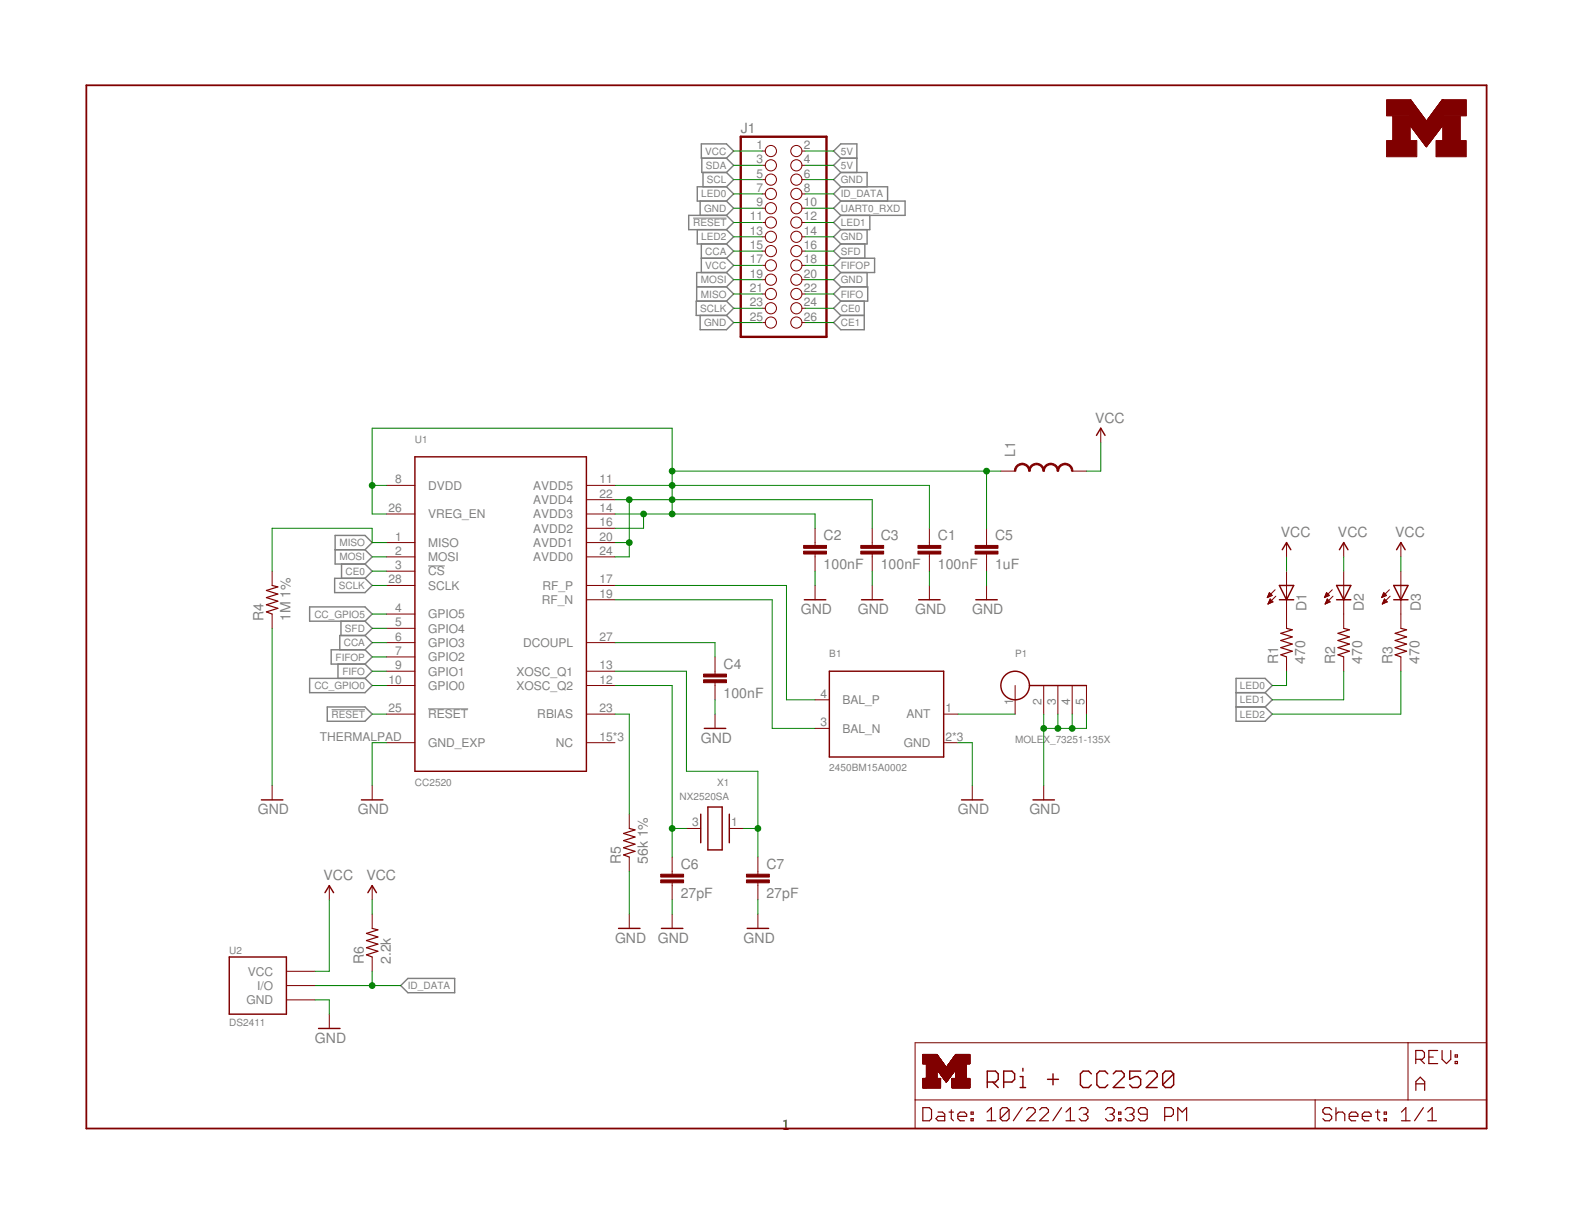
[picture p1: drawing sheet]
<svg xmlns="http://www.w3.org/2000/svg" width="279mm" height="216mm" viewBox="0 0 279 216" stroke-linecap="round" stroke-linejoin="round" font-family="sans-serif">
<path d="M123.2 38.8h5.9M76.1 100.6h3M58.9 126.1h6M76.1 126h7.1" fill="none" stroke="#808080" stroke-width=".18"/>
<g fill="none" stroke="#808080" stroke-width=".25">
<path d="M124.4 35.7v2.6M124.7 25.6h4.4l1.3 1.2-1.3 1.3h-4.4zM124.7 28.1v2.5h4.4M124.9 30.6v2.6M129.1 33.2h-5.2v2.5h5.2M129.1 38.3h-6.7v2.5h6.7M129.1 35.7l1.3 1.3-1.3 1.3M129.1 28.1l1.3 1.3-1.3 1.2M129.1 30.6l1.3 1.3-1.3 1.3M129.1 38.3l1.3 1.2-1.3 1.3M129.1 33.2l1.3 1.3-1.3 1.2M149.4 35.7l-1.2 1.3 1.2 1.3"/>
<path d="M149.4 35.7h11.5v2.6h-11.5M149.4 30.6h4.7v2.6M149.4 28.1h2.9M149.4 33.2h8.4v2.5M149.4 38.3l-1.2 1.2 1.2 1.3M149.4 30.6l-1.2 1.3 1.2 1.3M149.4 28.1l-1.2-1.3 1.2-1.2h2.9v5M149.4 28.1l-1.2 1.3 1.2 1.2M149.4 33.2l-1.2 1.3 1.2 1.2M154.6 38.3v2.5h-5.2M123.8 51h5.3M123.9 40.8v2.5h5.2"/>
<path d="M124.4 56v2.6h4.7l1.3-1.3-1.3-1.3M124.7 45.9h4.4M124.7 43.3v5.1M129.1 53.5l1.3 1.3-1.3 1.2M129.1 53.5h-5.4v2.5h5.4M129.1 48.4l1.3 1.3-1.3 1.3M129.1 48.4h-5.3v5.1M129.1 51l1.3 1.2-1.3 1.3M129.1 43.3l1.3 1.3-1.3 1.3M129.1 45.9l1.3 1.3-1.3 1.2M129.1 40.8l1.3 1.3-1.3 1.2M149.4 53.5l-1.2 1.3 1.2 1.2"/>
<path d="M149.4 51h4.8v2.5h-4.8M149.4 56h4.2M149.4 48.4l-1.2 1.3 1.2 1.3M149.4 40.8l-1.2 1.3 1.2 1.2M149.4 45.9h6v2.5h-6M149.4 51l-1.2 1.2 1.2 1.3M149.4 45.9l-1.2 1.3 1.2 1.2M149.4 43.3l-1.2 1.3 1.2 1.3M153.6 53.5v5.1h-4.2l-1.2-1.3 1.2-1.3M153.7 43.3v2.6M154.1 40.8v2.5h-4.7M154.1 48.4v2.6"/>
<path d="M59.6 97.7h5.3M64.9 97.7l1.2-1.3-1.2-1.3h-5.3v5.1h5.3M64.9 97.7l1.2 1.3-1.2 1.2M55 107.8h9.9l1.2 1.3-1.2 1.3h-9.9zM59.5 102.8h5.4l1.2 1.2-1.2 1.3h-5.4zM60.1 118v2.5M60.6 110.4v2.5M60.7 100.2v2.6M64.9 100.2l1.2 1.3-1.2 1.3M64.9 118l1.2 1.3-1.2 1.2M64.9 115.5h-6v2.5h6M64.9 115.5l1.2 1.2-1.2 1.3"/>
<path d="M64.9 112.9l1.2 1.3-1.2 1.3M64.9 112.9h-4.5v2.6M64.9 110.4l1.2 1.3-1.2 1.2M55 120.5h9.9l1.2 1.3-1.2 1.3h-9.9zM58.2 125.6h6.7l1.2 1.3-1.2 1.3h-6.7zM219.7 125.6h5.2M219.7 123.1h5.2M224.9 123.1l1.2-1.3-1.2-1.3h-5.2v7.7h5.2l1.2-1.3-1.2-1.3M224.9 123.1l1.2 1.3-1.2 1.2M71.2 175.1l1.3-1.2h8.3v2.5h-8.3z"/>
</g>
<path d="M15.3 15.2h248.9v185.3h-248.9z" fill="none" stroke="#800000" stroke-width=".32"/>
<g fill="none" stroke="#800000" stroke-width=".18">
<path d="M250.7 17.7l2.8 3.8 2.8-3.8h.2v4.6h-5.8zM250.7 20h1.7M250.7 19.9l1.7 .1M250.7 19.9h1.6M250.7 19.8h1.6M250.7 19.8h1.5M250.7 19.7h1.5M250.7 19.6h1.4M250.7 19.5l1.4 .1M250.7 19.5h1.3M250.7 19.4h1.3M250.7 19.4h1.2"/>
<path d="M250.7 19.3h1.2M250.7 19.2h1.1M250.7 19.1h1M250.7 19l1 .1M250.7 19h1M250.7 18.9h.9M250.7 18.8l.9 .1M250.7 18.8h.8M250.7 18.7h.8M250.7 18.7h.7M250.7 18.6l.7 .1M250.7 18.6h.7"/>
<path d="M250.7 18.5h.6M250.7 18.4h.5M250.7 18.3l.5 .1M250.7 18.3h.4M250.7 18.2h.4M250.7 18.1h.3M250.7 18l.3 .1M250.7 18h.2M250.7 17.9l.2 .1M250.7 17.9h.2M250.7 17.8h.1M254.7 20h1.8"/>
<path d="M254.7 19.9h1.8M254.8 19.8h1.7M254.8 19.7h1.7M254.9 19.7h1.6M254.9 19.6h1.6M255 19.6h1.5M255 19.5h1.5M255.1 19.5h1.4M255.1 19.4h1.4M255.1 19.3h1.4M255.2 19.3h1.3M255.2 19.2h1.3"/>
<path d="M255.3 19.2h1.2M255.3 19.1h1.2M255.4 19.1h1.1M255.4 19h1.1M255.4 18.9h1.1M255.5 18.9h1M255.5 18.8h1M255.6 18.7h.9M255.7 18.7h.8M255.7 18.6h.8M255.7 18.5h.8M255.8 18.5h.7"/>
<path d="M255.8 18.4h.7M255.9 18.3h.6M256 18.2h.5M256.1 18.1h.4M256.1 18h.4M256.2 18h.3M256.2 17.9h.3M256.2 17.8h.3M256.3 17.8h.2M135.5 26.8h.5M135.5 29.4h.5M135.5 31.9h.5"/>
<path d="M135.5 34.5h.5M135.5 37h.5M135.5 39.5h.5M142.5 26.8h.6M142.5 29.4h.6M142.5 31.9h.6M142.5 34.5h.6M142.5 37h.6M142.5 39.5h.6M250.7 22.3l2.8 3.8M250.7 22.2h5.8M250.7 22.1h5.8"/>
<path d="M250.7 22h5.8M250.7 21.9h5.8M250.7 21.8h5.8M250.7 21.7h5.8M250.7 21.6h5.8M250.7 21.5h5.8M250.7 21.4l2.8 .1M250.7 21.4h2.7M250.7 21.3h2.7M250.7 21.3h2.6M250.7 21.2l2.6 .1M250.7 21.2h2.6"/>
<path d="M250.7 21.1h2.6M250.7 21.1h2.5M250.7 21h2.5M250.7 21h2.4M250.7 22.3h5.7M250.7 20.9h2.4M250.7 20.8h2.3M250.7 20.7l2.3 .1M250.7 20.7h2.2M250.7 20.6h2.2M250.7 20.6h2.1M250.7 20.5h2.1"/>
<path d="M250.7 20.4h2M250.7 20.3l2 .1M250.7 20.3h1.9M250.7 20.2h1.9M250.7 20.2h1.8M250.7 20.1h1.8M250.7 22.4h5.6M250.8 22.5h5.5M250.8 22.5h5.4M250.9 22.6h5.3M250.9 22.6h5.2M251 22.7h5.1"/>
<path d="M251 22.8h5M251.1 22.8h4.9M251.1 22.9h4.8M251.2 23h4.7M251.2 23.1h4.6M251.3 23.1h4.5M251.3 23.2h4.4M251.4 23.3h4.3M251.4 23.3h4.2M251.5 23.4h4.1M251.5 23.4h4M251.5 23.5h4"/>
<path d="M251.6 23.5h3.8M251.6 23.6h3.8M251.7 23.6h3.7M251.7 23.7h3.7M251.7 23.7h3.6M251.8 23.8h3.5M251.8 23.8h3.4M251.8 23.9h3.4M251.9 23.9h3.3M251.9 24h3.2M251.9 23.9h3.2M252 24.1h3"/>
<path d="M252.1 24.2h2.9M252.1 24.2h2.8M252.1 24.3h2.8M252.2 24.3h2.7M252.2 24.4h2.6M252.3 24.5h2.4M252.3 24.6h2.4M252.4 24.6h2.2M252.5 24.7h2.1M252.5 24.8h2M252.6 24.8h1.9M252.6 24.9h1.8"/>
<path d="M252.6 25h1.8M252.7 25h1.7M252.7 25h1.6M252.8 25.1h1.5M252.8 25.1h1.4M252.8 25.2h1.4M252.9 25.3h1.2M253 25.4h1.1M253 25.4h1M253 25.5h1M253.1 25.5h.8M253.1 25.6h.8"/>
<path d="M253.2 25.6h.7M253.2 25.7h.6M253.2 25.8h.6M253.3 25.8h.4M253.4 25.9h.2M253.4 26h.2M253.5 26.1h.1M253.6 21.5h2.9M253.6 21.4h2.9M253.7 25.9h-.4M253.7 21.3h2.8M253.8 21.2h2.7"/>
<path d="M253.8 21.1h2.7M253.9 21.1h2.6M253.9 21h2.6M254 20.9h2.5M254 25.4h-1M254 20.8h2.5M254.1 20.8h2.4M254.1 20.7h2.4M254.2 20.7h2.3M254.2 20.6h2.3M254.3 20.5h2.2M254.3 20.4h2.2"/>
<path d="M254.4 20.4h2.1M254.4 24.9h-1.8M254.4 20.3h2.1M254.5 20.3h2M254.5 20.2h2M254.6 20.1h1.9M254.6 24.7h-2.2M254.6 20h1.9M254.8 24.4h-2.5M255.7 23.2h-4.3M256.1 22.7l-5.1 .1M256.3 22.5h-5.5"/>
<path d="M256.4 22.3l-2.9 3.8M135.5 42.1h.5M135.5 44.6h.5M135.5 47.2h.5M135.5 49.7h.5M135.5 52.2h.5M135.5 54.8h.5M135.5 57.3h.5M142.5 42.1h.6M142.5 44.6h.6M142.5 47.2h.6M142.5 49.7h.6"/>
<path d="M142.5 52.2h.6M142.5 54.8h.6M142.5 57.3h.6M195.6 76.1v2.5M68.7 86.3h5M68.7 91.3h5M68.7 96.4h5M68.7 99h5M104.2 86.3h5.1M104.2 91.3h5.1M104.2 96.4h5.1M104.2 99h5.1"/>
<path d="M104.2 88.8h5.1M104.2 93.9h5.1M144.9 93.9v3M144.9 98.4v3.1M155 93.9v3M155 98.4v3.1M165.2 93.9v3M165.2 98.4v3.1M175.3 93.9v3M175.3 98.4v3.1M177.9 83.7h2.5M190.6 83.7h2.5"/>
<path d="M228.7 96.4v2.6M238.8 96.4v2.6M249 96.4v2.6M48.4 101.5v2.5M48.4 109.1v2.6M68.7 101.5h5M68.7 104h5M68.7 109.1h5M68.7 111.7h5M68.7 114.2h5M68.7 116.7h5M68.7 119.3h5"/>
<path d="M104.2 106.6h5.1M104.2 104h5.1M104.2 114.2h5.1M104.2 119.3h5.1M127.1 116.7v3.1M144.9 104v2.6M155 104v2.6M165.2 104v2.6M175.3 104v2.6M225.3 106.1h.2M225.3 106h.5M225.4 105.9h.6"/>
<path d="M225.4 107.3h.1M225.4 107.2h.3M225.4 105.7h.6M225.5 105.6h.4M225.5 107.1h.5M225.5 105.5h.3M225.5 106.9h.7M225.6 105.4h.1M225.6 106.8h.5M225.6 105.3l.5 .5-.9 .4zM225.6 106.7h.4M225.7 106.6h.2"/>
<path d="M225.7 106.4l-.3 .9M225.7 106.4l.6 .6-.9 .3M225.7 106.4h.1M226.6 104.8l-1.4 1.4M226.8 105.9l-1.4 1.4M228.7 101.5v10.2M228.7 116.7v2.6M235.4 106.1h.2M235.5 106h.4M235.5 105.9h.7M235.5 107.3h.1M235.6 105.7h.6"/>
<path d="M235.6 107.2h.3M235.6 105.6h.5M235.6 107.1h.6M235.7 105.5h.3M235.7 106.9h.7M235.8 105.4h.1M235.8 106.8h.5M235.8 105.3l.5 .5-.9 .4zM235.8 106.7h.4M235.9 106.6h.1M235.9 106.4h.1M235.9 106.4l-.4 .9"/>
<path d="M235.9 106.4l.5 .6-.9 .3M236.8 104.8l-1.4 1.4M236.9 105.9l-1.4 1.4M238.8 101.5v10.2M238.8 116.7v2.6M245.6 106.1h.2M245.7 106h.4M245.7 105.9h.7M245.7 107.3h.1M245.7 105.7h.7M245.7 107.2h.4M245.8 105.6h.4"/>
<path d="M245.8 107.1h.5M245.9 105.5h.2M245.9 106.9h.6M245.9 105.4h.1M245.9 106.8h.5M245.9 105.3l.5 .5-.8 .4zM246 106.7h.3M246 106.6h.2M246.1 106.4h.1M246.1 106.4l-.4 .9M246.1 106.4l.5 .6M246.6 107l-.9 .3"/>
<path d="M247 104.8l-1.4 1.4M247.1 105.9l-1.4 1.4M249 101.5v10.2M249 116.7v2.6M48.4 139.6v2.5M66.1 139.6v2.5M68.7 121.8h5M68.7 126.9h5M68.7 132h5M104.2 121.8h5.1M104.2 126.9h5.1M104.2 132h5.1"/>
<path d="M127.1 121.3v3.1M127.1 126.9v2.5M144.9 124.4h2.5M144.9 129.4h2.5M167.7 126.9h2.6M167.7 132h2.6M172.8 139.6v2.5M180.4 121.8v5.1M185.5 121.8v5.1M185.5 139.6v2.5M188 121.8v5.1M190.6 121.8v5.1"/>
<path d="M193.1 121.8v5.1M58.5 157.4v2.5M66.1 157.4v2.5M111.8 144.7v2.5M111.8 152.3v2.5M119.5 152.3v3M119.5 156.9v3M122 147.2h2.5M129.6 147.2h2.6M134.7 152.3v3M134.7 156.9v3M50.9 175.1h5.1"/>
<path d="M50.9 172.6h5.1M50.9 177.7h5.1M66.1 162.4v2.6M66.1 170.1v2.5M111.8 162.4v2.6M119.5 162.4v2.6M134.7 162.4v2.6M58.5 180.2v2.6M162.6 185.3h101.6v15.2h-101.6zM162.6 195.5h101.6M164 193.3h3.2M164 193.2h3.2"/>
<path d="M164 193.1h3.2M164 193h3.2M164 192.9h3.2M164 192.8h3.2M164 192.7h3.2M164 192.6h3.2M164 192.5h3.2M164 192.4h3.2M164 192.3h3.2M164 192.2h3.2M164 192.1h3.2M164 192h3.2"/>
<path d="M164 191.9h3.2M164 191.8h3.2M164 191.7h3.2M164 191.6h3.2M164 189h3.7M164 188.9h3.7M164 188.9h3.6M164 188.8h3.6M164 188.7h3.5M164 188.6h3.4M164 188.5l3.4 .1M164 188.5h3.3"/>
<path d="M164 188.4h3.3M164 188.3h3.2M164 188.2h3.2M164 188.2h3.1M164 188.1l3.1 .1M164 188.1h3.1M164 188h3M164 187.9l3 .1M164 187.9h2.9M164 187.8h2.9M164 187.8h2.8M164 187.7h2.8"/>
<path d="M164 187.6l2.8 .1M164 187.6h2.7M164 187.5l2.7 .1M164 187.5h2.6M164 187.4h2.6M164 187.4h2.5M164 193.4h.7M164.6 191.6h1.9M164.6 191.5h1.9M164.6 189.1h3.2M164.7 191.5h1.8M164.7 191.4h1.8"/>
<path d="M164.7 191.3h1.8M164.7 191.2h1.8M164.7 191.1h1.8M164.7 191h1.8M164.7 190.9h1.8M164.7 190.8h1.8M164.7 190.7h1.8M164.7 190.6h1.8M164.7 190.5h1.8M164.7 190.4h1.8M164.7 190.3h1.8M164.7 190.2h1.8"/>
<path d="M164.7 190.1h1.8M164.7 190h7M164.7 189.9h7M164.7 189.8h7M164.7 189.7h7M164.7 189.6l7 .1M164.7 189.6h3.4M164.7 189.5h3.4M164.7 189.4h3.3M164.7 189.3h3.2M164.7 189.2l3.2 .1M164.7 189.2h3.2"/>
<path d="M164.7 189.1l3.1 .1M164.7 189.1h3.1M166.5 190.2h-1.8M166.6 190.1h3.2M166.6 190.2h3.1M166.7 190.2h3M166.7 190.3h3M166.8 190.4h2.8M166.9 190.5h2.6M166.9 190.6h2.6M166.9 190.6h2.5M167 190.6h2.4"/>
<path d="M167 190.7h2.4M167.1 190.8h2.2M167.2 190.9h2M167.2 191.7h-3.2M167.2 191h2M167.2 191h1.9M167.3 191.1h1.8M167.3 191.2h1.7M167.4 191.2h1.6M167.4 191.3h1.6M167.5 191.3h1.4M167.5 191.4h1.4"/>
<path d="M167.5 191.4h1.3M167.6 191.5h1.2M167.6 191.5h1.1M167.6 191.6h1.1M167.7 191.6h1M167.7 191.7h1M167.7 191.7h.9M167.8 191.8h.8M167.9 191.9h.6M168 192h.4M168 192.1h.4M168 192.1h.3"/>
<path d="M168.1 192.2h.2M168.2 192.3h-.1M168.2 189.6h3.5M168.3 189.6h3.4M168.3 192.2h-.2M168.3 189.5h3.4M168.4 189.4h3.3M168.4 192h-.4M168.4 189.3h3.3M168.5 189.3h3.2M168.5 189.2h3.2M168.6 189.1h3.1"/>
<path d="M168.7 189h3.7M168.8 188.9h3.6M168.8 191.5h-1.2M168.8 188.8h3.6M168.9 188.7h3.5M169 188.6h3.4M169 188.5h3.4M169.1 191.1h-1.8M169.1 188.4h3.3M169.2 188.3h3.2M169.2 193.3h3.2M169.2 193.2h3.2"/>
<path d="M169.2 193.1h3.2M169.2 193h3.2M169.2 192.9h3.2M169.2 192.8h3.2M169.2 192.7h3.2M169.2 192.6h3.2M169.2 192.5h3.2M169.2 192.4h3.2M169.2 192.3h3.2M169.2 192.2h3.2M169.2 192.1h3.2M169.2 192h3.2"/>
<path d="M169.2 191.9h3.2M169.2 191.8h3.2M169.2 191.7h3.2M169.2 191.6h3.2M169.2 190.9h-2M169.2 188.2h3.2M169.3 188.2h3.1M169.3 188.1h3.1M169.4 188.1h3M169.4 188h3M169.5 187.9h2.9M169.5 187.8h2.9"/>
<path d="M169.6 187.7h2.8M169.6 190.4h-2.8M169.7 187.7h2.7M169.7 187.6h2.7M169.7 187.5h2.7M169.8 187.5h2.6M169.8 190.2h-3.2M169.8 190.1h.1M169.8 187.4h2.6M169.8 190.1h-3.2M169.9 191.6h.1M169.9 191.6h1.8"/>
<path d="M169.9 191.5h1.8M169.9 191.4h1.8M169.9 191.3h1.8M169.9 191.2h1.8M169.9 191.1h1.8M169.9 191h1.8M169.9 190.9h1.8M169.9 190.8h1.8M169.9 190.7h1.8M169.9 190.6h1.8M169.9 190.5h1.8M169.9 190.4h1.8"/>
<path d="M169.9 190.3h1.8M169.9 190.2h1.8M169.9 190.1h1.8M171.7 190h-7M171.8 189l-3.2 .1M233.7 195.5v5M250.3 185.3v10.2"/>
<circle cx="137" cy="39.5" r=".99"/>
<circle cx="137" cy="26.8" r=".99"/>
<circle cx="137" cy="29.4" r=".99"/>
<circle cx="137" cy="34.5" r=".99"/>
<circle cx="137" cy="31.9" r=".99"/>
<circle cx="137" cy="37" r=".99"/>
<circle cx="141.5" cy="26.8" r=".99"/>
<circle cx="141.5" cy="29.4" r=".99"/>
<circle cx="141.5" cy="39.5" r=".99"/>
<circle cx="141.5" cy="31.9" r=".99"/>
<circle cx="141.5" cy="34.5" r=".99"/>
<circle cx="141.5" cy="37" r=".99"/>
<circle cx="137" cy="42.1" r=".99"/>
<circle cx="137" cy="44.6" r=".99"/>
<circle cx="137" cy="47.2" r=".99"/>
<circle cx="137" cy="52.2" r=".99"/>
<circle cx="137" cy="49.7" r=".99"/>
<circle cx="137" cy="57.3" r=".99"/>
<circle cx="137" cy="54.8" r=".99"/>
<circle cx="141.5" cy="42.1" r=".99"/>
<circle cx="141.5" cy="54.8" r=".99"/>
<circle cx="141.5" cy="57.3" r=".99"/>
<circle cx="141.5" cy="44.6" r=".99"/>
<circle cx="141.5" cy="47.2" r=".99"/>
<circle cx="141.5" cy="49.7" r=".99"/>
<circle cx="141.5" cy="52.2" r=".99"/>
</g>
<g fill="none" stroke="#800000" stroke-width=".21">
<path d="M48.4 104l1 .3-2.1 .6 2.1 .7-2.1 .6 2.1 .6-2.1 .7 2.1 .6-2.1 .6 1.1 .4M228.7 111.7l1 .2-2.1 .6 2.1 .7-2.1 .6 2.1 .6-2.1 .7 2.1 .6-2.1 .7 1.1 .3M238.8 111.7l1 .2-2 .6 2 .7-2 .6 2 .6-2 .7 2 .6-2 .7 1 .3M249 111.7l1 .2-2 .6 2 .7-2 .6 2 .6-2 .7 2 .6-2 .7 1 .3M111.8 147.2l1.1 .3-2.1 .6 2.1 .6-2.1 .7 2.1 .6-2.1 .6 2.1 .7-2.1 .6 1 .4M66.1 165l1.1 .2-2.1 .7 2.1 .6-2.1 .6 2.1 .7-2.1 .6 2.1 .6-2.1 .7 1 .4M164 196.8h1.2l.4 .4v1.6l-.4 .4h-1.2zM166.7 197.6h.8l.4 .4v1.2h-1.2l-.4-.4 .4-.4h1.2M168.7 197.6h.8M169.1 197.2v1.6l.4 .4M170.2 198.4h1.6v-.4l-.4-.4h-.8l-.4 .4v.8l.4 .4h.8M172.6 198.8h.4v.4h-.4z"/>
<path d="M172.6 197.6h.4v.4h-.4zM175.4 199.2h1.6M175.4 197.6l.8-.8v2.4M179.3 197.2v1.6l-.4 .4h-.7l-.4-.4M179.3 197.2l-.4-.4h-.7l-.4 .4v1.6M179.3 197.2l-1.5 1.6M181.7 196.8l-1.6 2.4M182.5 197.2l.3-.4h.8l.4 .4v.4l-1.5 1.6h1.5M184.8 197.2l.4-.4h.8l.4 .4v.4l-1.6 1.6h1.6M188.7 196.8l-1.6 2.4M189.5 199.2h1.5M189.5 197.6l.7-.8v2.4"/>
<path d="M191.8 197.2l.4-.4h.8l.4 .4v.4l-.4 .4M192.6 198h.4M193 198l.4 .4v.4l-.4 .4h-.8l-.4-.4M196.5 197.2l.4-.4h.8l.3 .4v.4l-.3 .4M197.3 198h.4M197.7 198l.3 .4v.4l-.3 .4h-.8l-.4-.4M198.8 198.8h.4v.4h-.4zM198.8 197.6h.4v.4h-.4zM200 197.2l.4-.4h.8l.3 .4v.4l-.3 .4M200.8 198h.4M201.2 198l.3 .4v.4l-.3 .4h-.8l-.4-.4M203.9 198h-1.2l-.4-.4v-.4l.4-.4h.8l.4 .4v1.6l-.4 .4h-.8l-.4-.4"/>
<path d="M207 198.4h1.2l.4-.4v-.8l-.4-.4h-1.2v2.4M209.3 199.2v-2.4l.8 .8 .8-.8v2.4M236.7 197.2l-.4-.4h-.8l-.4 .4v.4l.4 .4h.8l.4 .4v.4l-.4 .4h-.8l-.4-.4M237.4 198l.4-.4h.8l.4 .4v1.2M237.4 196.8v2.4M239.8 198.4h1.5v-.4l-.3-.4h-.8l-.4 .4v.8l.4 .4h.8M242.1 198.4h1.6v-.4l-.4-.4h-.8l-.4 .4v.8l.4 .4h.8M244.5 197.6h.8M244.9 197.2v1.6l.4 .4M246 198.8h.4v.4h-.4zM246 197.6h.4v.4h-.4zM249.1 199.2h1.5"/>
<path d="M249.1 197.6l.8-.8v2.4M251.6 188.2h1.2l.4-.4v-.8l-.4-.3h-1.2v2.3M251.7 193.8v-1.6l.7-.8 .8 .8v1.6M251.7 192.6h1.5M252.4 188.2l.8 .8M253 196.8l-1.6 2.4M253.8 199.2h1.5M253.8 197.6l.8-.8v2.4M254 187.8h.7M255.5 186.7h-1.5v2.3h1.5M256.3 186.7v1.5l.8 .8 .8-.8v-1.5M258.6 188.6h.4v.4h-.4z"/>
<path d="M258.6 187.5h.4v.3h-.4z"/>
</g>
<g fill="none" stroke="#800000" stroke-width=".25">
<path d="M194.9 77.4l.7-1.3 .8 1.3M73.7 81.2h30.5v55.9h-30.5zM227.9 97.7l.8-1.3 .7 1.3M238.1 97.7l.7-1.3 .8 1.3M248.2 97.7l.8-1.3 .7 1.3M143 106.6h3.8M147.4 119.3h20.3v15.2h-20.3zM153.1 106.6h3.8M163.3 106.6h3.8M173.4 106.6h3.8M227.4 104h2.5l-1.2 2.6zM227.4 106.6h2.5"/>
<path d="M237.6 106.6h2.5M237.6 104h2.5l-1.3 2.6zM247.7 106.6h2.6M247.7 104h2.6l-1.3 2.6zM125.2 129.4h3.8M183 121.8h10.1M46.5 142.1h3.8M57.8 158.6l.7-1.2 .8 1.2M64.2 142.1h3.9M65.4 158.6l.7-1.2 .8 1.2M124.5 144.7v5.1M125.8 143.4h2.6v7.6h-2.6z"/>
<path d="M129.6 144.7v5.1M170.9 142.1h3.8M183.6 142.1h3.8M40.7 170.1h10.2v10.1h-10.2zM109.9 165h3.8M117.6 165h3.8M132.8 165h3.8M56.6 182.8h3.8M175.5 192.3h1.4l.5-.5v-1l-.5-.5h-1.4v3M176.4 192.3l1 1M178.4 192.3h1.5l.4-.5v-1l-.4-.5h-1.5v3M181.3 191.3h.5v2"/>
<path d="M181.3 193.3h1M181.8 189.8v.5M186.2 191.8h1.9M187.2 190.8v2M194 190.8l-.5-.5h-1l-.5 .5v2l.5 .5h1l.5-.5M196.9 190.8l-.5-.5h-1l-.5 .5v2l.5 .5h1l.5-.5M197.9 190.8l.5-.5h.9l.5 .5v.5l-1.9 2h1.9M202.7 190.3h-1.9v1.5l1-.5h.4l.5 .5v1l-.5 .5h-.9l-.5-.5M203.7 190.8l.5-.5h1l.5 .5v.5l-2 2h2M208.6 190.8l-.5-.5h-1l-.4 .5v2M208.6 190.8v2l-.5 .5h-1l-.4-.5M208.6 190.8l-1.9 2"/>
<circle cx="180.4" cy="121.8" r="2.54"/>
</g>
<g fill="#800000" stroke="#800000" stroke-width=".18">
<path d="M246.4 17.7h4.3v2.9h-4.3z"/>
<path d="M247.5 20.6h3.2v4.4h-3.2z"/>
<path d="M246.4 25h5.4v2.9h-5.4z"/>
<path d="M255.2 25h5.4v2.9h-5.4z"/>
<path d="M256.4 20.6h3.1v4.4h-3.1z"/>
<path d="M256.3 17.7h4.3v2.9h-4.3z"/>
<path d="M173.3 97.9h4.1v.5h-4.1z"/>
<path d="M173.3 96.9h4.1v.5h-4.1z"/>
<path d="M163.2 97.9h4v.5h-4z"/>
<path d="M163.2 96.9h4v.5h-4z"/>
<path d="M142.8 97.9h4.1v.5h-4.1z"/>
<path d="M142.8 96.9h4.1v.5h-4.1z"/>
<path d="M153 97.9h4.1v.5h-4.1z"/>
<path d="M153 96.9h4.1v.5h-4.1z"/>
<path d="M125.1 120.8h4v.5h-4z"/>
<path d="M125.1 119.8h4v.5h-4z"/>
<path d="M117.4 156.4h4.1v.5h-4.1z"/>
<path d="M117.4 155.3h4.1v.6h-4.1z"/>
<path d="M132.7 156.4h4v.5h-4z"/>
<path d="M132.7 155.3h4v.6h-4z"/>
</g>
<path d="M131.7 24.3h15.2v35.6h-15.2z" fill="none" stroke="#800000" stroke-width=".42"/>
<g fill="#800000" stroke="#800000" stroke-width=".18">
<path d="M180.7 82.7l.5-.3 .5-.1v.3l-.5 .1-.4 .3-.2 .7h-.3l.1-.5z" fill-rule="evenodd"/>
<path d="M181.7 82.3a1.37 1.37 0 0 1 1.4 1.4h-.3l-.2-.7-.4-.3-.5-.1z" fill-rule="evenodd"/>
<path d="M183.2 82.7l.6-.3 .4-.1v.3l-.5 .1-.4 .3-.2 .7h-.3l.1-.5z" fill-rule="evenodd"/>
<path d="M184.2 82.3a1.41 1.41 0 0 1 1.4 1.4h-.2l-.3-.7-.4-.3-.5-.1z" fill-rule="evenodd"/>
<path d="M185.8 82.7l.5-.3 .5-.1v.3l-.5 .1-.4 .3-.3 .7h-.2v-.5z" fill-rule="evenodd"/>
<path d="M186.8 82.3a1.37 1.37 0 0 1 1.4 1.4h-.3l-.2-.7-.4-.3-.5-.1z" fill-rule="evenodd"/>
<path d="M188.3 82.7l.5-.3 .5-.1v.3l-.5 .1-.4 .3-.2 .7h-.3l.1-.5z" fill-rule="evenodd"/>
<path d="M189.3 82.3a1.37 1.37 0 0 1 1.4 1.4h-.3l-.2-.7-.4-.3-.5-.1z" fill-rule="evenodd"/>
</g>
<g fill="none" stroke="#008000" stroke-width=".18">
<path d="M130.4 37h5.1M130.4 29.4h5.1M130.4 31.9h5.1M130.4 39.5h5.1M130.4 26.8h5.1M130.4 34.5h5.1M143.1 37h5.1M143.1 29.4h5.1M143.1 31.9h5.1M143.1 39.5h5.1M143.1 26.8h5.1M143.1 34.5h5.1"/>
<path d="M130.4 54.8h5.1M130.4 57.3h5.1M130.4 42.1h5.1M130.4 49.7h5.1M130.4 52.2h5.1M130.4 47.2h5.1M130.4 44.6h5.1M143.1 54.8h5.1M143.1 57.3h5.1M143.1 42.1h5.1M143.1 49.7h5.1M143.1 52.2h5.1"/>
<path d="M143.1 47.2h5.1M143.1 44.6h5.1M195.6 78.6v5.1h-2.5M66.1 99h2.6M66.1 86.3h2.6M68.7 91.3h-2.6v-15.2h53.4v15.2M68.7 96.4h-2.6v-2.5h-17.7v7.6M109.3 86.3h55.9v7.6M109.3 91.3h35.6v2.6M109.3 88.8h45.7v5.1M109.3 96.4h2.5M111.8 88.8v10.2h-2.5"/>
<path d="M114.4 91.3v2.6h-5.1M119.5 83.7h58.4M175.3 83.7v10.2M228.7 99v2.5M238.8 99v2.5M249 99v2.5M48.4 111.7v27.9M66.1 101.5h2.6M66.1 104h2.6M66.1 119.3h2.6M66.1 116.7h2.6M66.1 114.2h2.6"/>
<path d="M66.1 111.7h2.6M66.1 109.1h2.6M109.3 106.6h27.9v22.8h7.7M109.3 114.2h17.8v2.5M109.3 119.3h12.7v17.8h12.7v15.2M109.3 104h30.5v20.4h5.1M144.9 101.5v2.5M155 101.5v2.5M165.2 101.5v2.5M175.3 101.5v2.5M228.7 119.3v2.5h-2.6M238.8 119.3v5.1h-12.7"/>
<path d="M249 119.3v7.6h-22.9M66.1 126.9h2.6M66.1 121.8h2.6M68.7 132h-2.6v7.6M109.3 121.8h10.2v30.5M109.3 126.9h2.5v17.8M127.1 124.4v2.5M170.3 132h2.5v7.6M170.3 126.9h10.1M185.5 126.9v12.7M188 126.9v2.5M190.6 126.9v2.5"/>
<path d="M193.1 126.9v2.5h-7.6M58.5 159.9v12.7h-2.5M66.1 159.9v2.5M111.8 154.8v7.6M119.5 159.9v2.5M119.5 147.2h2.5M132.2 147.2h2.5M134.7 159.9v2.5M56 177.7h2.5v2.5M56 175.1h15.2M66.1 172.6v2.5"/>
</g>
<g fill="#008000" stroke="#008000" stroke-width=".18">
<circle cx="190.6" cy="129.4" r=".51"/>
<circle cx="188" cy="129.4" r=".51"/>
<circle cx="185.5" cy="129.4" r=".51"/>
<circle cx="119.5" cy="86.3" r=".51"/>
<circle cx="111.8" cy="96.4" r=".51"/>
<circle cx="111.8" cy="88.8" r=".51"/>
<circle cx="119.5" cy="88.8" r=".51"/>
<circle cx="114.4" cy="91.3" r=".51"/>
<circle cx="119.5" cy="91.3" r=".51"/>
<circle cx="175.3" cy="83.7" r=".51"/>
<circle cx="119.5" cy="83.7" r=".51"/>
<circle cx="66.1" cy="86.3" r=".51"/>
<circle cx="134.7" cy="147.2" r=".51"/>
<circle cx="119.5" cy="147.2" r=".51"/>
<circle cx="66.1" cy="175.1" r=".51"/>
</g>
<text font-size="2.7" x="139" y="200.9">1</text>
<g font-size="2.5" fill="#808080">
<text x="131.7" y="23.7">J1</text>
<text x="194.6" y="75.1">VCC</text>
<text x="180.4" y="81.2" transform="rotate(-90 180.4 81.2)">L1</text>
<text x="227.7" y="95.4">VCC</text>
<text x="237.8" y="95.4">VCC</text>
<text x="248" y="95.4">VCC</text>
<text x="146.4" y="101.1">100nF</text>
<text x="146.4" y="96">C2</text>
<text x="156.5" y="101.1">100nF</text>
<text x="156.5" y="96">C3</text>
<text x="166.7" y="101.1">100nF</text>
<text x="166.7" y="96">C1</text>
<text x="176.9" y="101.1">1uF</text>
<text x="176.9" y="96">C5</text>
<text x="46.9" y="110.4" transform="rotate(-90 46.9 110.4)">R4</text>
<text x="51.7" y="110.4" transform="rotate(-90 51.7 110.4)">1M 1%</text>
<text x="142.3" y="109.1">GND</text>
<text x="152.5" y="109.1">GND</text>
<text x="162.6" y="109.1">GND</text>
<text x="172.8" y="109.1">GND</text>
<text x="232.2" y="108.6" transform="rotate(-90 232.2 108.6)">D1</text>
<text x="242.4" y="108.6" transform="rotate(-90 242.4 108.6)">D2</text>
<text x="252.5" y="108.6" transform="rotate(-90 252.5 108.6)">D3</text>
<text x="128.6" y="118.9">C4</text>
<text x="227.2" y="118" transform="rotate(-90 227.2 118)">R1</text>
<text x="232" y="118" transform="rotate(-90 232 118)">470</text>
<text x="237.3" y="118" transform="rotate(-90 237.3 118)">R2</text>
<text x="242.1" y="118" transform="rotate(-90 242.1 118)">470</text>
<text x="247.5" y="118" transform="rotate(-90 247.5 118)">R3</text>
<text x="252.3" y="118" transform="rotate(-90 252.3 118)">470</text>
<text x="128.6" y="124">100nF</text>
<text x="124.5" y="132">GND</text>
<text x="45.8" y="144.7">GND</text>
<text x="63.6" y="144.7">GND</text>
<text x="170.3" y="144.7">GND</text>
<text x="183" y="144.7">GND</text>
<text x="110.3" y="153.6" transform="rotate(-90 110.3 153.6)">R5</text>
<text x="115.1" y="153.6" transform="rotate(-90 115.1 153.6)">56k 1%</text>
<text x="121" y="154.4">C6</text>
<text x="136.2" y="154.4">C7</text>
<text x="57.5" y="156.3">VCC</text>
<text x="65.1" y="156.3">VCC</text>
<text x="121" y="159.5">27pF</text>
<text x="136.2" y="159.5">27pF</text>
<text x="109.3" y="167.5">GND</text>
<text x="116.9" y="167.5">GND</text>
<text x="132.2" y="167.5">GND</text>
<text x="64.6" y="171.3" transform="rotate(-90 64.6 171.3)">R6</text>
<text x="69.4" y="171.3" transform="rotate(-90 69.4 171.3)">2.2k</text>
<text x="56" y="185.3">GND</text>
</g>
<g font-size="2.1" fill="#808080">
<text x="134.5" y="26.5">1</text>
<text x="134.5" y="29">3</text>
<text x="142.9" y="26.5">2</text>
<text x="142.9" y="29">4</text>
<text x="134.5" y="31.6">5</text>
<text x="134.5" y="34.1">7</text>
<text x="142.9" y="31.6">6</text>
<text x="142.9" y="34.1">8</text>
<text x="133.3" y="39.2">11</text>
<text x="133.3" y="41.7">13</text>
<text x="134.5" y="36.6">9</text>
<text x="142.9" y="36.6">10</text>
<text x="142.9" y="39.2">12</text>
<text x="142.9" y="41.7">14</text>
<text x="133.3" y="44.3">15</text>
<text x="133.3" y="46.8">17</text>
<text x="142.9" y="44.3">16</text>
<text x="142.9" y="46.8">18</text>
<text x="133.3" y="49.3">19</text>
<text x="133.3" y="51.9">21</text>
<text x="142.9" y="49.3">20</text>
<text x="142.9" y="51.9">22</text>
<text x="133.3" y="54.4">23</text>
<text x="133.3" y="57">25</text>
<text x="142.9" y="54.4">24</text>
<text x="142.9" y="57">26</text>
<text x="70.2" y="85.9">8</text>
<text x="76.1" y="87">DVDD</text>
<text x="94.8" y="87">AVDD5</text>
<text x="94.8" y="89.6">AVDD4</text>
<text x="106.6" y="85.9">11</text>
<text x="106.6" y="88.4">22</text>
<text x="69" y="91">26</text>
<text x="76.1" y="92.1">VREG_EN</text>
<text x="94.8" y="92.1">AVDD3</text>
<text x="94.8" y="94.6">AVDD2</text>
<text x="106.6" y="91">14</text>
<text x="106.6" y="93.5">16</text>
<text x="70.2" y="96.1">1</text>
<text x="70.2" y="98.6">2</text>
<text x="70.2" y="101.1">3</text>
<text x="76.1" y="97.2">MISO</text>
<text x="76.1" y="99.7">MOSI</text>
<text x="94.8" y="97.2">AVDD1</text>
<text x="94.8" y="99.7">AVDD0</text>
<text x="106.6" y="96.1">20</text>
<text x="106.6" y="98.6">24</text>
<text x="69" y="103.7">28</text>
<text x="76.1" y="102.3">CS</text>
<text x="76.1" y="104.8">SCLK</text>
<text x="96.3" y="107.3">RF_N</text>
<text x="96.4" y="104.8">RF_P</text>
<text x="106.6" y="103.7">17</text>
<text x="106.6" y="106.2">19</text>
<text x="70.2" y="108.8">4</text>
<text x="70.2" y="111.3">5</text>
<text x="70.2" y="113.8">6</text>
<text x="76.1" y="109.9">GPIO5</text>
<text x="76.1" y="112.4">GPIO4</text>
<text x="106.6" y="113.8">27</text>
<text x="70.2" y="116.4">7</text>
<text x="70.2" y="118.9">9</text>
<text x="76.1" y="115">GPIO3</text>
<text x="76.1" y="117.5">GPIO2</text>
<text x="93" y="115">DCOUPL</text>
<text x="106.6" y="118.9">13</text>
<text x="69" y="121.5">10</text>
<text x="76.1" y="120">GPIO1</text>
<text x="76.1" y="122.6">GPIO0</text>
<text x="91.8" y="120">XOSC_Q1</text>
<text x="91.8" y="122.6">XOSC_Q2</text>
<text x="106.6" y="121.5">12</text>
<text x="145.9" y="124">4</text>
<text x="149.7" y="125.1">BAL_P</text>
<text x="180.1" y="125.3" transform="rotate(-90 180.1 125.3)">1</text>
<text x="185.1" y="125.3" transform="rotate(-90 185.1 125.3)">2</text>
<text x="187.7" y="125.3" transform="rotate(-90 187.7 125.3)">3</text>
<text x="190.2" y="125.3" transform="rotate(-90 190.2 125.3)">4</text>
<text x="192.8" y="125.3" transform="rotate(-90 192.8 125.3)">5</text>
<text x="56.8" y="131.6">THERMALPAD</text>
<text x="69" y="126.5">25</text>
<text x="76.1" y="127.7">RESET</text>
<text x="95.5" y="127.7">RBIAS</text>
<text x="106.6" y="131.6">15*3</text>
<text x="106.6" y="126.5">23</text>
<text x="145.9" y="129.1">3</text>
<text x="149.7" y="130.2">BAL_N</text>
<text x="161.1" y="127.7">ANT</text>
<text x="168.1" y="126.5">1</text>
<text x="168.1" y="131.6">2*3</text>
<text x="76.1" y="132.7">GND_EXP</text>
<text x="98.8" y="132.7">NC</text>
<text x="160.6" y="132.7">GND</text>
<text x="123" y="146.9">3</text>
<text x="130" y="146.9">1</text>
<text x="44.1" y="173.4">VCC</text>
<text x="43.8" y="178.4">GND</text>
<text x="45.7" y="175.9">I/O</text>
</g>
<g font-size="1.8" fill="#808080">
<text x="125.3" y="27.5">VCC</text>
<text x="149.4" y="27.5">5V</text>
<text x="124.7" y="35.1">LED0</text>
<text x="125.5" y="30">SDA</text>
<text x="125.6" y="32.6">SCL</text>
<text x="149.4" y="32.6">GND</text>
<text x="149.4" y="30">5V</text>
<text x="149.4" y="35.1">ID_DATA</text>
<text x="123.2" y="40.2">RESET</text>
<text x="125.2" y="37.6">GND</text>
<text x="149.4" y="37.6">UART0_RXD</text>
<text x="149.4" y="40.2">LED1</text>
<text x="124.7" y="42.7">LED2</text>
<text x="125.3" y="45.3">CCA</text>
<text x="125.3" y="47.8">VCC</text>
<text x="149.4" y="42.7">GND</text>
<text x="149.4" y="47.8">FIFOP</text>
<text x="149.4" y="45.3">SFD</text>
<text x="124.6" y="50.3">MOSI</text>
<text x="124.6" y="52.9">MISO</text>
<text x="149.4" y="50.3">GND</text>
<text x="149.4" y="52.9">FIFO</text>
<text x="124.5" y="55.4">SCLK</text>
<text x="125.2" y="57.9">GND</text>
<text x="149.4" y="55.4">CE0</text>
<text x="149.4" y="57.9">CE1</text>
<text x="73.8" y="78.6">U1</text>
<text x="60.3" y="99.6">MOSI</text>
<text x="60.3" y="97.1">MISO</text>
<text x="60.2" y="104.7">SCLK</text>
<text x="61.4" y="102.1">CE0</text>
<text x="55.9" y="109.8">CC_GPIO5</text>
<text x="61.3" y="112.3">SFD</text>
<text x="59.7" y="117.4">FIFOP</text>
<text x="60.8" y="119.9">FIFO</text>
<text x="61.1" y="114.8">CCA</text>
<text x="147.4" y="116.7">B1</text>
<text x="180.4" y="116.7">P1</text>
<text x="55.9" y="122.4">CC_GPIO0</text>
<text x="220.4" y="125">LED1</text>
<text x="220.4" y="122.4">LED0</text>
<text x="58.9" y="127.5">RESET</text>
<text x="180.4" y="132">MOLEX_73251-135X</text>
<text x="220.4" y="127.5">LED2</text>
<text x="147.4" y="137">2450BM15A0002</text>
<text x="73.8" y="139.6">CC2520</text>
<text x="120.8" y="142.1">NX2520SA</text>
<text x="127.4" y="139.6">X1</text>
<text x="40.7" y="169.6">U2</text>
<text x="72.5" y="175.8">ID_DATA</text>
<text x="40.7" y="182.2">DS2411</text>
</g>
</svg>
